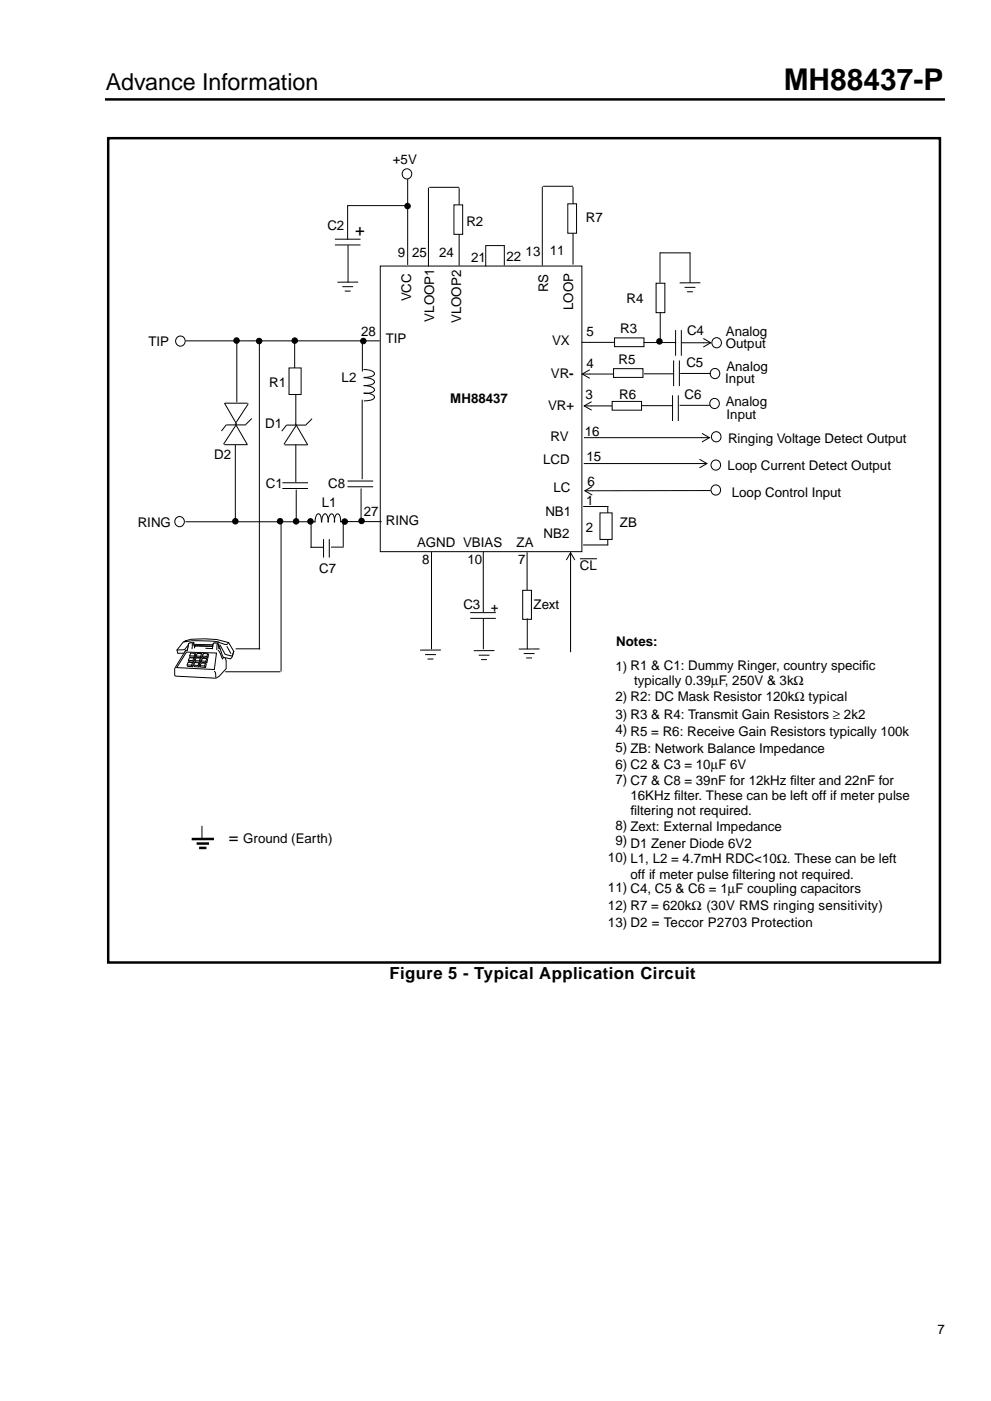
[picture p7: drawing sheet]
<svg xmlns="http://www.w3.org/2000/svg" width="210mm" height="297mm" viewBox="0 0 210 297" stroke-linecap="round" stroke-linejoin="round" font-family="sans-serif">
<path d="M22.4 21.1h178" fill="none" stroke="#000" stroke-width=".53"/>
<path d="M187.6 280.9h12.9v3h-12.9z" fill-rule="evenodd" fill="#fff"/>
<g fill="none" stroke="#000" stroke-width=".21">
<path d="M86.5 37.8v18.3M80.7 56.4h42.8v60.6h-42.8zM39.5 72.3h41M50.2 72.6v12.6M144.7 72.7h6.1M149.2 71.8l1.6 .9-1.6 .9M49.9 94.4v15.9M60.5 94.3h4.6M62.7 89.9l2.5 4.3M62.8 90.3l-2.5 3.8M124 86.1h5.7M124 92.8h26.5"/>
<path d="M125.5 85.2l-1.5 .9 1.5 .9M148.9 91.9l1.6 .9-1.6 .9M39.5 110.6h27.3M91.6 117.1v20.5M125.7 103.1l-1.6 1 1.6 .9M151.2 104l-27.1 .1"/>
</g>
<g fill="#000" stroke="#000" stroke-width=".21">
<path d="M71.7 59.8h4.2zM71.2 51.9h5.2zM71.2 50.7h5.2zM73.3 61.7h1zM72.7 60.8h2.1zM123.5 72.6h6.7zM60 103.6h5.2zM60 102.4h5.2z"/>
<circle cx="86.5" cy="43.7" r=".58"/>
<circle cx="55" cy="72.3" r=".58"/>
<circle cx="49.9" cy="110.5" r=".58"/>
<circle cx="62.8" cy="110.5" r=".58"/>
</g>
<path d="M37.5 71.7l.8-.4v1v-1a1.06 1.06 0 0 1 1 1.3 1.06 1.06 0 0 1-1.4 .7 1.06 1.06 0 0 1-.4-1.6z" fill="#fff"/>
<circle cx="38.3" cy="72.3" r="1.05" fill="none" stroke="#000" stroke-width=".21"/>
<path d="M85.7 36l.7-.2v1.1v-1.1a1.06 1.06 0 0 1 1 1.4 1.06 1.06 0 0 1-1.7 .6 1.06 1.06 0 0 1 0-1.8z" fill="#fff"/>
<circle cx="86.4" cy="36.8" r="1.05" fill="none" stroke="#000" stroke-width=".21"/>
<path d="M151.2 103.1l.6-.2v1v-1a1.06 1.06 0 0 1 1 1.4 1.06 1.06 0 0 1-1.6 .5 1.06 1.06 0 0 1 0-1.7z" fill="#fff"/>
<circle cx="151.9" cy="103.9" r="1.05" fill="none" stroke="#000" stroke-width=".21"/>
<path d="M151.3 91.8l.6-.2v1v-1a1.06 1.06 0 0 1 1.1 1.4 1.06 1.06 0 0 1-1.7 .5 1.06 1.06 0 0 1 0-1.7z" fill="#fff"/>
<circle cx="152" cy="92.6" r="1.05" fill="none" stroke="#000" stroke-width=".21"/>
<path d="M151.2 72.1l.8-.5v1.1v-1.1a1.06 1.06 0 0 1 1.1 1.3 1.06 1.06 0 0 1-1.5 .8 1.06 1.06 0 0 1-.4-1.6z" fill="#fff"/>
<circle cx="152.1" cy="72.6" r="1.05" fill="none" stroke="#000" stroke-width=".21"/>
<path d="M150.9 84.7l.7-.2v1v-1a1.06 1.06 0 0 1 1 1.3 1.06 1.06 0 0 1-1.6 .6 1.06 1.06 0 0 1-.1-1.7z" fill="#fff"/>
<circle cx="151.6" cy="85.5" r="1.05" fill="none" stroke="#000" stroke-width=".21"/>
<g fill="#fff" stroke="#000" stroke-width=".21">
<path d="M143.3 70.1v5.2z"/>
<path d="M144.6 70.1v5.2z"/>
</g>
<path d="M73.8 52.1v7.7M86.3 43.6h-12.5v7.1M62.5 72.4v6.7M62.8 103.9v6.5M111.8 117.2v7.8M110.9 125.2h1.9v6.1h-1.9zM111.9 131.2v6.4" fill="none" stroke="#000" stroke-width=".21"/>
<g fill="#000" stroke="#000" stroke-width=".21">
<path d="M55 72.1v65.5zM59.6 110.4v31.9z"/>
<circle cx="50.2" cy="72.2" r=".58"/>
<circle cx="62.5" cy="72.2" r=".58"/>
<circle cx="59.4" cy="110.5" r=".58"/>
</g>
<path d="M40 136.4l.3-.1h.8l.1 .6 3.9 .1 .1-.5 .2-.2h.8l.2 1.2h.4l1.2 2.6v1.7l-1.5 1.6-.7 .4-8.5-.4-.2-.2v-1.4l2.3-3.9h.3z" fill-rule="evenodd" fill="#fff" stroke="#000" stroke-width=".21"/>
<path d="M39.6 138.3l6.3 .2-.4 3.5-8-.5z" fill="none" stroke="#000" stroke-width=".21"/>
<path d="M38.9 136.1l.6-.3a17.9 17.9 0 0 1 9 .4l1.1 1.9-.3 1.2-.4 .4-1.5-.3-.8-2.3-.2-.1-.2-.7h-.8l-.2 .2-.1 .5-3.9-.1-.1-.6h-.8l-.3 .1-.3 1.5h-.3l-.4 .6h-1.3l-.1-.7z" fill-rule="evenodd" fill="#fff" stroke="#000" stroke-width=".21"/>
<path d="M39.5 135.8l-.5 .3a21.9 21.9 0 0 1 7.3 0l1.4 .5 .4 .1 .4-.5M40 136.7l-.9 1-1.5 .1M41.1 136.3a.6 .6 0 0 0-.3 .8l-.1 .4M41.2 136.6l4 .1M41.5 136.9l-.2 .4-.1-.4 3.9 .1v.5h-1.4M46.2 136.3l-.2 .4v1M46.3 136.7l.4 .1 1.1 1.9 1.4 .4 .4-1M46.3 137.9l.9 1.8 .2-.3M48.2 137.1l.8 1.4M45.5 142.4a1.18 1.18 0 0 1 .3 1.1" fill="none" stroke="#000" stroke-width=".21"/>
<path d="M43.2 138.6h.9l.2 .2-.2 .7-1-.1-.1-.3z" fill-rule="evenodd" fill="#fff" stroke="#000" stroke-width=".21"/>
<path d="M43 139.1l.9 .1 .2 .3M44 138.7l-.1 .5" fill="none" stroke="#000" stroke-width=".21"/>
<path d="M41.8 138.5l1 .1 .1 .2-.1 .6h-1l-.2-.3z" fill-rule="evenodd" fill="#fff" stroke="#000" stroke-width=".21"/>
<path d="M41.6 139.1h1l.2 .3M42.7 138.7l-.1 .4" fill="none" stroke="#000" stroke-width=".21"/>
<path d="M40.4 138.5h1l.1 .3-.1 .6h-1l-.1-.4z" fill-rule="evenodd" fill="#fff" stroke="#000" stroke-width=".21"/>
<path d="M40.3 139l.9 .1 .2 .3M41.3 138.6l-.1 .5" fill="none" stroke="#000" stroke-width=".21"/>
<path d="M42.9 139.6h1l.1 .3-.1 .6h-1l-.2-.4z" fill-rule="evenodd" fill="#fff" stroke="#000" stroke-width=".21"/>
<path d="M43.8 139.7l-.1 .5M42.7 140.1l1 .1 .2 .3" fill="none" stroke="#000" stroke-width=".21"/>
<path d="M41.6 139.5l.9 .1 .2 .2-.2 .6h-1l-.1-.3z" fill-rule="evenodd" fill="#fff" stroke="#000" stroke-width=".21"/>
<path d="M42.4 139.7l-.1 .4M41.4 140.1h.9l.2 .3" fill="none" stroke="#000" stroke-width=".21"/>
<path d="M40.2 139.4l.9 .1 .2 .2-.2 .7-1-.1-.1-.3z" fill-rule="evenodd" fill="#fff" stroke="#000" stroke-width=".21"/>
<path d="M41.1 139.6l-.2 .5M40 140l.9 .1 .2 .3" fill="none" stroke="#000" stroke-width=".21"/>
<path d="M42.7 140.6h.9l.2 .3-.2 .6-1-.1-.1-.3z" fill-rule="evenodd" fill="#fff" stroke="#000" stroke-width=".21"/>
<path d="M42.5 141.1l.9 .1 .2 .3M43.6 140.7l-.2 .5" fill="none" stroke="#000" stroke-width=".21"/>
<path d="M41.3 140.5h.9l.2 .3-.2 .6-1-.1-.1-.3z" fill-rule="evenodd" fill="#fff" stroke="#000" stroke-width=".21"/>
<path d="M41.1 141l.9 .1 .2 .3M42.2 140.6l-.2 .5" fill="none" stroke="#000" stroke-width=".21"/>
<path d="M39.9 140.4l1 .1 .1 .2-.1 .6h-1.1l-.1-.3z" fill-rule="evenodd" fill="#fff" stroke="#000" stroke-width=".21"/>
<path d="M90.9 39.9v16.5M91.2 39.7h6.1M97.4 40v16.2M123.5 79.3h6.5M125.1 78.4l-1.6 .9 1.6 .9M50.1 137.6h5M39.7 141h1l.2 .3M40.8 140.6l-.1 .4M47.9 142.4h11.5" fill="none" stroke="#000" stroke-width=".21"/>
<path d="M151.1 78.3l.6-.2v1.1v-1.1a1.06 1.06 0 0 1 1 1.4 1.06 1.06 0 0 1-1.6 .5 1.06 1.06 0 0 1 0-1.7z" fill="#fff"/>
<circle cx="151.7" cy="79.2" r="1.05" fill="none" stroke="#000" stroke-width=".21"/>
<path d="M151.3 97.8l.6-.2v1v-1a1.06 1.06 0 0 1 1 1.4 1.06 1.06 0 0 1-1.6 .5 1.06 1.06 0 0 1 0-1.7z" fill="#fff"/>
<g fill="none" stroke="#000" stroke-width=".21">
<path d="M140 53.6v6.2M140.1 53.6h6.3M146.4 53.6v6.3M148.5 60h-4.2M76.9 72v6.7M77.2 78.4a2.61 2.61 0 0 1 2.2 .7l.1 .2a2.2 2.2 0 0 1-2.2 .7M130.2 78.2h6.2v1.8h-6.2zM130.4 71.6h6.2v1.9h-6.2zM136.6 72.6h6.8M136.7 79.3h6.2M139.2 60h1.9v6.3h-1.9zM140.1 66.3v6.2"/>
<path d="M145.3 60.9h2.1M145.9 61.9h1M76.8 84.9v16.6M77.2 80.1a2.61 2.61 0 0 1 2.2 .7l.1 .3a2.2 2.2 0 0 1-2.2 .6M77.2 81.8a2.61 2.61 0 0 1 2.2 .7l.1 .2a2.2 2.2 0 0 1-2.2 .7M77.2 83.3a2.61 2.61 0 0 1 2.2 .7l.1 .3a2.2 2.2 0 0 1-2.2 .7M129.9 85.1h6.2v1.9h-6.2zM136.1 86h6.5M66 110.9v5.1h2.5M68.2 110.6a1.38 1.38 0 0 0-.7-1.7 1.68 1.68 0 0 0-.7 1.8M68.6 114.4v3.7M69.6 110.6a1.38 1.38 0 0 0-.7-1.7 1.68 1.68 0 0 0-.6 1.8"/>
<path d="M69.9 114.4v3.7M70.3 116h2.5M71 110.6a1.38 1.38 0 0 0-.7-1.7 1.68 1.68 0 0 0-.7 1.8M72.3 110.6a1.38 1.38 0 0 0-.7-1.7 1.68 1.68 0 0 0-.7 1.8M72.3 110.6h8.6M72.8 110.7v5.1M73.8 103.2h5.3M73.8 102h5.3M76.6 103.7v6.6M102.5 117v12.8M90.3 138.8h2.1M90.8 139.7h1"/>
<path d="M93.4 137.8h-4.2M99.9 131.1h5.2M99.9 129.9h5.2M102.6 131.2v6.4"/>
<circle cx="151.9" cy="98.6" r="1.05"/>
</g>
<g fill="#000" stroke="#000" stroke-width=".21">
<circle cx="77.1" cy="72.3" r=".58"/>
<circle cx="139.9" cy="72.4" r=".58"/>
<circle cx="65.9" cy="110.5" r=".58"/>
<circle cx="73.1" cy="110.6" r=".58"/>
<circle cx="76.7" cy="110.5" r=".58"/>
</g>
<g fill="#fff" stroke="#000" stroke-width=".21">
<path d="M115.1 39.7v16.5z"/>
<path d="M115.3 39.5h6.2z"/>
<path d="M121.6 39.8v16.2z"/>
<path d="M96.3 43.4h1.9v6.3h-1.9z" fill-rule="evenodd"/>
<path d="M120.5 43.2h1.8v6.3h-1.8z" fill-rule="evenodd"/>
</g>
<path d="M148.3 98.3h1.7M148.4 97.4l1.6 .9-1.6 .9" fill="none" stroke="#000" stroke-width=".21"/>
<g fill="#fff" stroke="#000" stroke-width=".21">
<path d="M124 98.3h24.3z"/>
<path d="M123.8 107.4h5.2z"/>
<path d="M123.8 115.5h5.1z"/>
<path d="M128.9 107.5v8z"/>
<path d="M60.9 90.1h4z"/>
<path d="M60.7 90.2l-.9 1.1z"/>
<path d="M66.1 88.9l-1.1 1.1z"/>
<path d="M62.8 82.7v7.2z"/>
<path d="M62.8 94.3v7.8z"/>
<path d="M142.9 76.5v5.3z"/>
<path d="M144.1 76.5v5.3z"/>
<path d="M142.7 83.9v5.3z"/>
<path d="M143.9 83.9v5.3z"/>
<path d="M144.4 79.2h6.3z"/>
<path d="M144.3 85.9h6.3z"/>
</g>
<path d="M120.1 118.7l1-1.5 .9 1.5M121.1 117.2v1.6" fill="none" stroke="#000" stroke-width=".21"/>
<path d="M121.1 118.8v19.4z" fill="#fff" stroke="#000" stroke-width=".21"/>
<path d="M123 118.5h3.7z" fill="#000" stroke="#000" stroke-width=".21"/>
<g fill="#fff" stroke="#000" stroke-width=".21">
<path d="M47.7 94.3h4.6z"/>
<path d="M50 90.3l-2.5 3.8z"/>
<path d="M49.9 89.9l2.5 4.3z"/>
<path d="M48.1 90.1h4z"/>
<path d="M47.9 90.2l-.9 1.1z"/>
<path d="M52.2 90l1.1-1.2z"/>
<path d="M47.8 85.5h4.6z"/>
<path d="M52.6 85.7l-2.4 3.8z"/>
<path d="M47.7 85.6l2.5 4.3z"/>
<path d="M61.3 78h2.6v5.6h-2.6z" fill-rule="evenodd"/>
<path d="M127.3 108.7h2.6v5.7h-2.6z" fill-rule="evenodd"/>
</g>
<path d="M37.3 110l.8-.4v1v-1a1.06 1.06 0 0 1 1.1 1.2 1.06 1.06 0 0 1-1.5 .8 1.06 1.06 0 0 1-.4-1.6z" fill="#fff"/>
<circle cx="38.1" cy="110.6" r="1.05" fill="none" stroke="#000" stroke-width=".21"/>
<g fill="#fff" stroke="#000" stroke-width=".21">
<path d="M110.2 137.6h4.2z"/>
<path d="M111.2 138.6h2.1z"/>
<path d="M111.7 139.5h1.1z"/>
<path d="M100.6 138l4.2-.1z"/>
<path d="M101.7 138.9h2.1z"/>
<path d="M102.2 139.8h1z"/>
<path d="M42.8 175.2v2.5z"/>
<path d="M103.1 52.3v4z"/>
<path d="M103.1 52.1h3.8z"/>
<path d="M107 52.1v4.1z"/>
</g>
<g fill="#fff" stroke="#000" stroke-width=".53">
<path d="M40.9 177.9h4.2z"/>
<path d="M42 178.8h2.1z"/>
<path d="M42.5 179.8h1z"/>
</g>
<path d="M23 29.3h176.4v174.8h-176.4z" fill="none" stroke="#000" stroke-width=".53"/>
<text font-size="6.3" x="166.3" y="19">MH88437-P</text>
<text font-size="4.9" x="22.4" y="19">Advance Information</text>
<g font-size="3.5">
<text x="75.4" y="50">+</text>
<text x="48.6" y="178.7">=</text>
<text x="82.6" y="207.5">Figure 5 - Typical Application Circuit</text>
</g>
<g font-size="2.8">
<text x="83.3" y="34.8">+5V</text>
<text x="124.3" y="47.1">R7</text>
<text x="69.5" y="48.8">C2</text>
<text x="99" y="48">R2</text>
<text x="84.4" y="54.4">9</text>
<text x="87.4" y="54.4">25</text>
<text x="93.2" y="54.4">24</text>
<text x="99.9" y="55.4">21</text>
<text x="107.5" y="55.3">22</text>
<text x="111.5" y="54.3">13</text>
<text x="116.7" y="54.1">11</text>
<text x="87.2" y="63.9" transform="rotate(-90 87.2 63.9)">VCC</text>
<text x="116.3" y="61.9" transform="rotate(-90 116.3 61.9)">RS</text>
<text x="121.6" y="65.8" transform="rotate(-90 121.6 65.8)">LOOP</text>
<text x="133" y="64.3">R4</text>
<text x="76.6" y="71.3">28</text>
<text x="92.1" y="68.2" transform="rotate(-90 92.1 68.2)">VLOOP1</text>
<text x="97.8" y="68.5" transform="rotate(-90 97.8 68.5)">VLOOP2</text>
<text x="124.4" y="71.3">5</text>
<text x="131.6" y="70.7">R3</text>
<text x="145.8" y="71">C4</text>
<text x="154" y="71.2">Analog</text>
<text x="31.5" y="73.4">TIP</text>
<text x="81.8" y="72.8">TIP</text>
<text x="117.1" y="73.2">VX</text>
<text x="124.4" y="77.9">4</text>
<text x="131.2" y="77.2">R5</text>
<text x="145.6" y="77.7">C5</text>
<text x="154" y="73.9">Output</text>
<text x="57.1" y="82.1">R1</text>
<text x="72.5" y="81">L2</text>
<text x="116.9" y="80.1">VR-</text>
<text x="153.9" y="81.3">Input</text>
<text x="154.1" y="78.7">Analog</text>
<text x="95.5" y="85.4">MH88437</text>
<text x="116.3" y="86.9">VR+</text>
<text x="124.3" y="84.7">3</text>
<text x="131.4" y="84.6">R6</text>
<text x="145.2" y="84.6">C6</text>
<text x="154" y="86.1">Analog</text>
<text x="154.2" y="88.8">Input</text>
<text x="56.3" y="90.7">D1</text>
<text x="116.8" y="93.5">RV</text>
<text x="124.1" y="92.4">16</text>
<text x="154.5" y="94">Ringing Voltage Detect Output</text>
<text x="45.4" y="97.4">D2</text>
<text x="115.2" y="98.4">LCD</text>
<text x="124.4" y="97.8">15</text>
<text x="154.4" y="99.7">Loop Current Detect Output</text>
<text x="56.4" y="103.5">C1</text>
<text x="68.3" y="107.5">L1</text>
<text x="69.6" y="103.5">C8</text>
<text x="117.4" y="104.3">LC</text>
<text x="124.4" y="107">1</text>
<text x="124.6" y="102.9">6</text>
<text x="155.3" y="105.4">Loop Control Input</text>
<text x="29.2" y="111.7">RING</text>
<text x="77.2" y="109.3">27</text>
<text x="81.8" y="111.3">RING</text>
<text x="115.3" y="114">NB2</text>
<text x="115.7" y="109.4">NB1</text>
<text x="124.3" y="112.8">2</text>
<text x="131.5" y="111.7">ZB</text>
<text x="88.5" y="116.1">AGND VBIAS</text>
<text x="89.5" y="119.6">8</text>
<text x="99.2" y="119.6">10</text>
<text x="109.6" y="116">ZA</text>
<text x="109.9" y="119.6">7</text>
<text x="67.7" y="121.6">C7</text>
<text x="123" y="120.8">CL</text>
<text x="98.3" y="129.1">C3</text>
<text x="104.1" y="129.7">+</text>
<text x="113.2" y="129.2">Zext</text>
<text x="130.7" y="137">Notes:</text>
<text x="130.6" y="142.2">1) R1 &amp; C1: Dummy Ringer, country specif</text>
<text x="182.9" y="142.1">ic</text>
<text x="130.6" y="148.5">2) R2: DC Mask Resistor 120kΩ typical</text>
<text x="134.6" y="145.2">typically 0.39µF, 250V &amp; 3kΩ</text>
<text x="130.6" y="152.4">3) R3 &amp; R4: Transmit Gain Resistors ≥ 2k2</text>
<text x="130.6" y="155.6">4) R5 = R6: Receive Gain Resistors typically 100k</text>
<text x="130.6" y="159.5">5) ZB: Network Balance Impedance</text>
<text x="130.6" y="163">6) C2 &amp; C3 = 10µF 6V</text>
<text x="130.6" y="166.2">7) C7 &amp; C8 = 39nF for 12kHz f</text>
<text x="167.6" y="166.3">ilter and 22nF for</text>
<text x="133.8" y="169.6">16KHz f</text>
<text x="133.8" y="172.9">f</text>
<text x="133.8" y="172.9">iltering not required.</text>
<text x="143" y="169.6">ilter. These can be left off if meter pulse</text>
<text x="51.6" y="178.7">Ground (Earth)</text>
<text x="130.6" y="176.1">8) Zext: External Impedance</text>
<text x="130.6" y="179.2">9) D1 Zener Diode 6V2</text>
<text x="129" y="182.8">10) L1, L2 = 4.7mH RDC&lt;10Ω. These can be left</text>
<text x="129" y="189.1">11) C4, C5 &amp; C6 = 1µF coupling capacitors</text>
<text x="133.8" y="186.3">off if meter pulse f</text>
<text x="155.4" y="186.3">iltering not required.</text>
<text x="129" y="193">12) R7 = 620kΩ (30V RMS ringing sensitivity)</text>
<text x="129" y="196.5">13) D2 = Teccor P2703 Protection</text>
<text x="198.9" y="282.8">7</text>
</g>
</svg>
